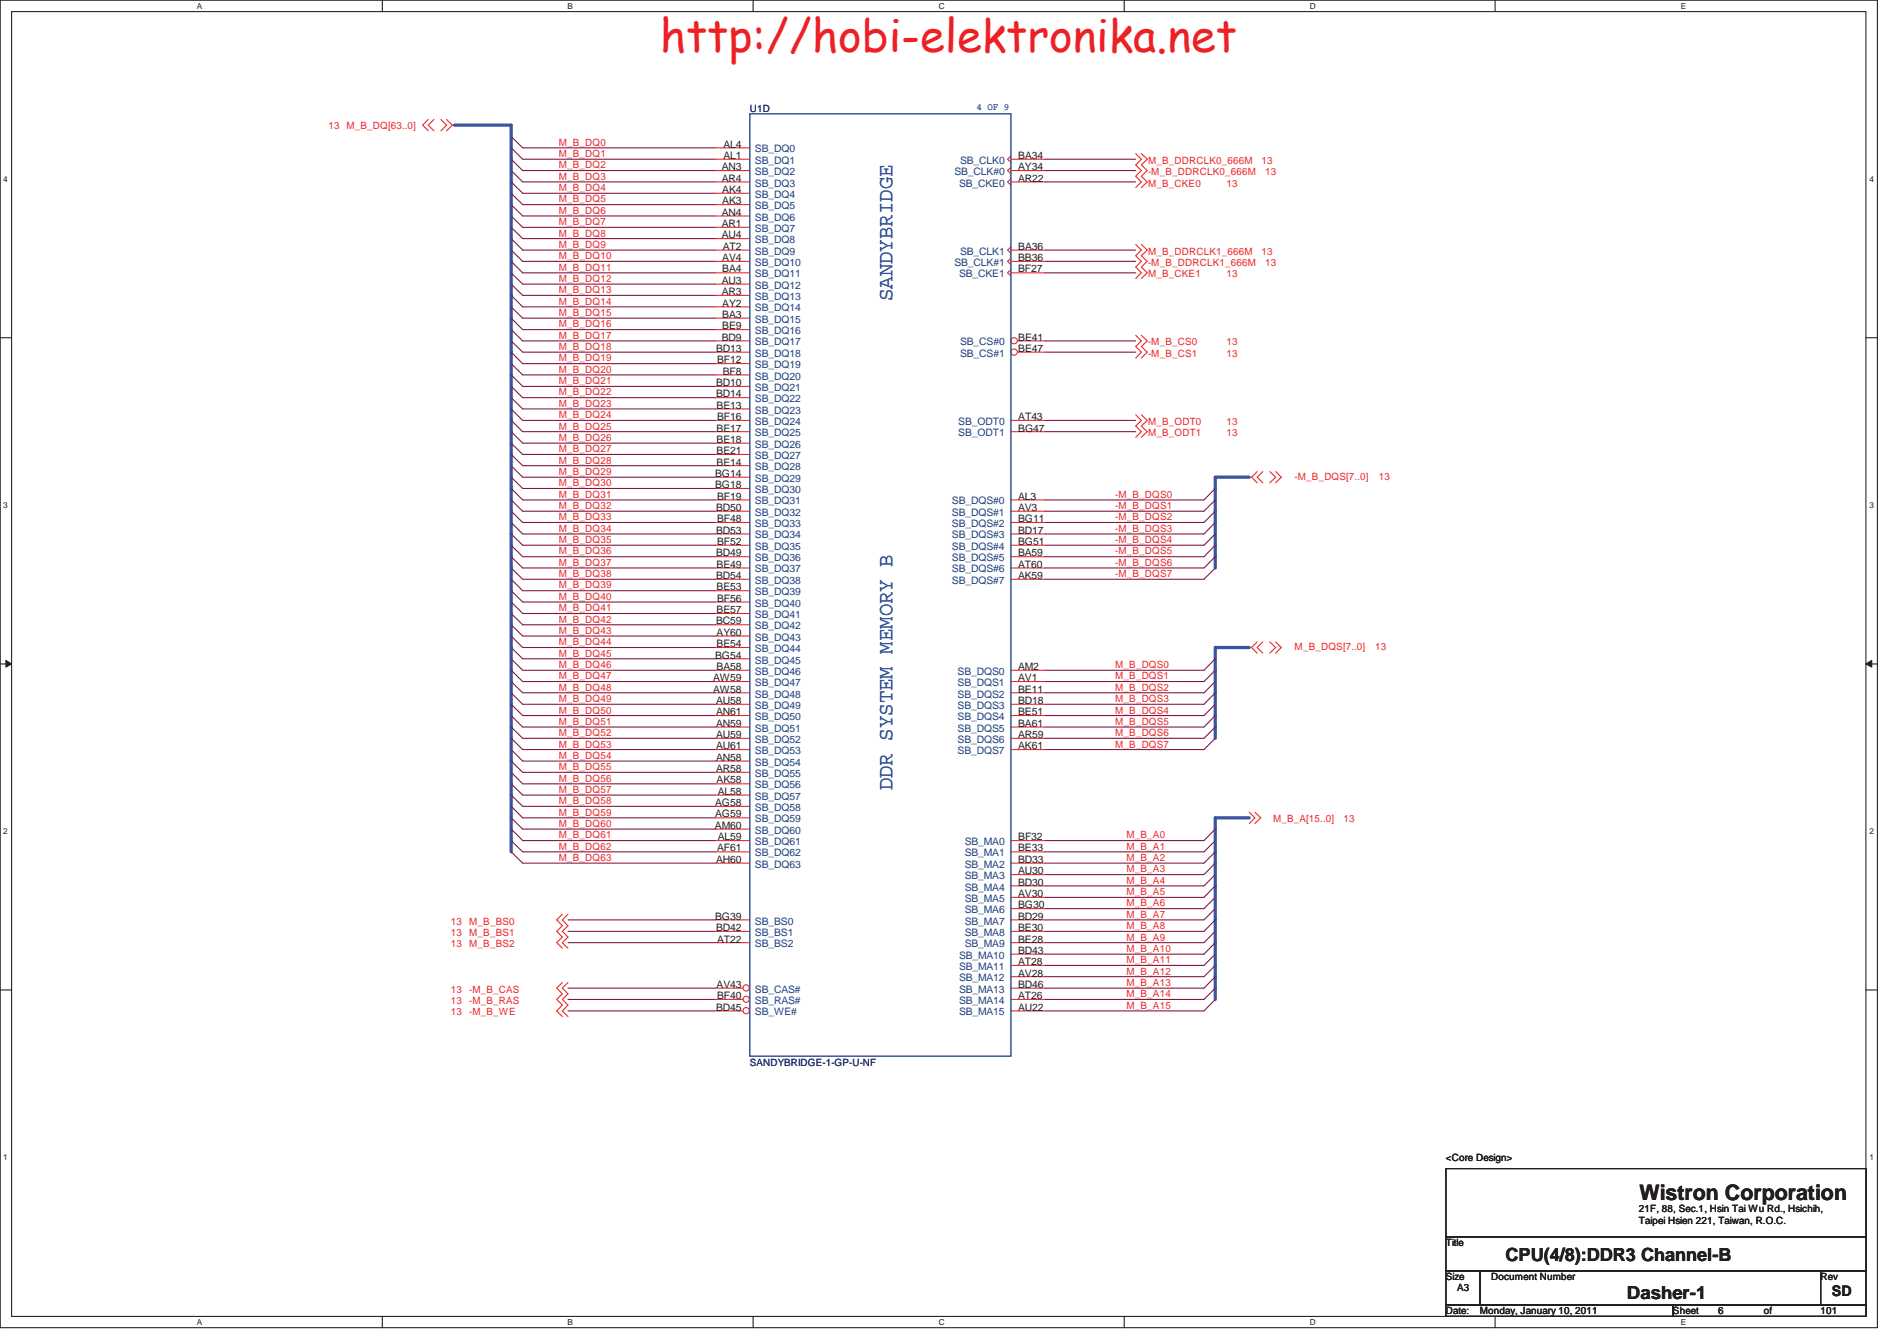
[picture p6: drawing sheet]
<svg xmlns="http://www.w3.org/2000/svg" width="297mm" height="210mm" viewBox="0 0 297 210" stroke-linecap="round" stroke-linejoin="round" font-family="sans-serif">
<path d="M0 0h294v207.9h-294zM1.8 1.8h290.4v204.3h-290.4z" fill="none" stroke="#231f20" stroke-width=".17"/>
<g fill="#fff">
<path d="M30.8 .2h.8v1.4h-.8z"/>
<path d="M30.8 206.3h.8v1.4h-.8z"/>
</g>
<path d="M59.9 0v1.8M59.9 206.1v1.8" fill="none" stroke="#231f20" stroke-width=".17"/>
<g fill="#fff">
<path d="M88.9 .2h.8v1.4h-.8z"/>
<path d="M88.9 206.3h.8v1.4h-.8z"/>
</g>
<path d="M117.9 0v1.8M117.9 206.1v1.8" fill="none" stroke="#231f20" stroke-width=".17"/>
<g fill="#fff">
<path d="M146.9 .2h.9v1.4h-.9z"/>
<path d="M146.9 206.3h.9v1.4h-.9z"/>
</g>
<path d="M176 0v1.8M176 206.1v1.8" fill="none" stroke="#231f20" stroke-width=".17"/>
<g fill="#fff">
<path d="M205 .2h.9v1.4h-.9z"/>
<path d="M205 206.3h.9v1.4h-.9z"/>
</g>
<path d="M234.1 0v1.8M234.1 206.1v1.8" fill="none" stroke="#231f20" stroke-width=".17"/>
<g fill="#fff">
<path d="M263.1 .2h.8v1.4h-.8z"/>
<path d="M263.1 206.3h.8v1.4h-.8z"/>
<path d="M.5 27.3h.7v1.4h-.7z"/>
<path d="M292.7 27.3h.6v1.4h-.6z"/>
<path d="M.5 78.4h.7v1.4h-.7z"/>
<path d="M292.7 78.4h.6v1.4h-.6z"/>
</g>
<path d="M0 52.9h1.8M292.2 52.9h1.8" fill="none" stroke="#231f20" stroke-width=".17"/>
<g fill="#fff">
<path d="M.5 129.5h.7v1.4h-.7z"/>
<path d="M292.7 129.5h.6v1.4h-.6z"/>
</g>
<path d="M0 104h1.8M292.2 104h1.8" fill="none" stroke="#231f20" stroke-width=".17"/>
<path d="M.9 103.4l.9 .6-.9 .5z" fill="#231f20"/>
<path d="M.9 103.4l.9 .6-.9 .5z" fill="none" stroke="#231f20" stroke-width=".16"/>
<path d="M292.2 104l.9-.6v1.1z" fill="#231f20"/>
<path d="M292.2 104l.9-.6v1.1z" fill="none" stroke="#231f20" stroke-width=".16"/>
<g fill="#fff">
<path d="M.5 180.6h.7v1.4h-.7z"/>
<path d="M292.7 180.6h.6v1.4h-.6z"/>
</g>
<path d="M0 155h1.8M292.2 155h1.8M226.4 183h65.8v10.7h-65.8zM226.4 193.7h65.8v5.3h-65.8zM226.4 199h5.3v5.3h-5.3zM231.7 199h53.4v5.3h-53.4zM285.1 199h7.1v5.3h-7.1zM226.4 204.3h35.6v1.8h-35.6zM262 204.3h30.2v1.8h-30.2z" fill="none" stroke="#231f20" stroke-width=".17"/>
<g fill="none" stroke="#7f1542" stroke-width=".17">
<path d="M80 23.2l1.8 1.7h30.2M80 24.9l1.8 1.8h30.2M80 26.7l1.8 1.8h30.2M80 37.4l1.8 1.8h30.2M80 39.2l1.8 1.7h30.2M80 21.4l1.8 1.8h30.2M80 28.5l1.8 1.8h30.2M80 30.3l1.8 1.7h30.2M80 32l1.8 1.8h30.2M80 33.8l1.8 1.8h30.2M80 35.6l1.8 1.8h30.2M163.6 24.9h14.2"/>
<path d="M163.6 26.7h14.2M163.6 28.5h14.2M163.6 39.2h14.2M80 51.6l1.8 1.8h30.2M80 53.4l1.8 1.7h30.2M80 40.9l1.8 1.8h30.2M80 42.7l1.8 1.8h30.2M80 44.5l1.8 1.8h30.2M80 46.3l1.8 1.8h30.2M80 48.1l1.8 1.7h30.2M80 49.8l1.8 1.8h30.2M80 55.1l1.8 1.8h30.2"/>
<path d="M80 56.9l1.8 1.8h30.2M80 58.7l1.8 1.8h30.2M163.6 53.4h14.2M163.6 55.1h14.2M163.6 40.9h14.2M163.6 42.7h14.2M80 78.3l1.8 1.7h30.2M80 64l1.8 1.8h30.2M80 65.8l1.8 1.8h30.2M80 76.5l1.8 1.8h30.2M80 60.5l1.8 1.8h30.2M80 62.3l1.8 1.7h30.2"/>
<path d="M80 67.6l1.8 1.8h30.2M80 69.4l1.8 1.8h30.2M80 71.2l1.8 1.7h30.2M80 72.9l1.8 1.8h30.2M80 74.7l1.8 1.8h30.2M163.6 65.8h14.2M163.6 67.6h14.2M190.3 78.3l-1.8 1.7h-24.9M190.3 76.5l-1.8 1.8h-24.9M80 80l1.8 1.8h30.2M80 81.8l1.8 1.8h30.2M80 83.6l1.8 1.8h30.2"/>
<path d="M80 85.4l1.8 1.8h30.2M80 87.2l1.8 1.7h30.2M80 88.9l1.8 1.8h30.2M80 90.7l1.8 1.8h30.2M80 92.5l1.8 1.8h30.2M80 94.3l1.8 1.8h30.2M80 96.1l1.8 1.7h30.2M80 97.8l1.8 1.8h30.2M80 99.6l1.8 1.8h30.2M190.3 80l-1.8 1.8h-24.9M190.3 81.8l-1.8 1.8h-24.9M190.3 83.6l-1.8 1.8h-24.9"/>
<path d="M190.3 85.4l-1.8 1.8h-24.9M190.3 87.2l-1.8 1.7h-24.9M190.3 88.9l-1.8 1.8h-24.9M80 101.4l1.8 1.8h30.2M80 103.2l1.8 1.8h30.2M80 105l1.8 1.7h30.2M80 106.7l1.8 1.8h30.2M80 108.5l1.8 1.8h30.2M80 110.3l1.8 1.7h30.2M80 112l1.8 1.8h30.2M80 113.8l1.8 1.8h30.2M80 115.6l1.8 1.8h30.2"/>
<path d="M80 117.4l1.8 1.8h30.2M80 119.2l1.8 1.7h30.2M190.3 103.2l-1.8 1.8h-24.9M190.3 105l-1.8 1.7h-24.9M190.3 106.7l-1.8 1.8h-24.9M190.3 108.5l-1.8 1.8h-24.9M190.3 110.3l-1.8 1.7h-24.9M190.3 112l-1.8 1.8h-24.9M190.3 113.8l-1.8 1.8h-24.9M190.3 115.6l-1.8 1.8h-24.9M80 120.9l1.8 1.8h30.2M80 122.7l1.8 1.8h30.2"/>
<path d="M80 124.5l1.8 1.8h30.2M80 126.3l1.8 1.8h30.2M80 128.1l1.8 1.7h30.2M80 129.8l1.8 1.8h30.2M80 131.6l1.8 1.8h30.2M80 133.4l1.8 1.8h30.2M190.3 129.8l-1.8 1.8h-24.9M190.3 131.6l-1.8 1.8h-24.9M190.3 133.4l-1.8 1.8h-24.9M190.3 135.2l-1.8 1.8h-24.9M190.3 137l-1.8 1.7h-24.9M190.3 138.7l-1.8 1.8h-24.9"/>
<path d="M88.9 147.6h23.1M88.9 154.7h23.1M88.9 156.5h23.1M88.9 158.3h23.1M88.9 144h23.1M88.9 145.8h23.1M190.3 147.6l-1.8 1.8h-24.9M190.3 145.8l-1.8 1.8h-24.9M190.3 149.4l-1.8 1.8h-24.9M190.3 152.9l-1.8 1.8h-24.9M190.3 151.2l-1.8 1.7h-24.9M190.3 154.7l-1.8 1.8h-24.9"/>
<path d="M190.3 156.5l-1.8 1.8h-24.9M190.3 140.5l-1.8 1.8h-24.9M190.3 142.3l-1.8 1.7h-24.9M190.3 144l-1.8 1.8h-24.9"/>
</g>
<path d="M71.2 19.6h8.8v113.8M195.6 74.7h-5.3v14.2M195.6 101.4h-5.3v14.2M195.6 128.1h-5.3v28.4" fill="none" stroke="#3a53a4" stroke-width=".51"/>
<g fill="none" stroke="#ec2426" stroke-width=".17">
<path d="M67.1 18.7l-.9 .9 .9 .9M67.9 18.7l-.8 .9 .8 .9M69 18.7l.9 .9-.9 .9M69.9 18.7l.9 .9-.9 .9M112 24.9h5.4M112 39.2h5.4M112 26.7h5.4M112 28.5h5.4M112 23.2h5.4M112 30.3h5.4M112 32h5.4M112 33.8h5.4"/>
<path d="M112 35.6h5.4M112 37.4h5.4M158.3 24.4l-.5 .5 .5 .5M158.3 38.6l-.5 .6 .5 .5M158.3 26.2l-.5 .5 .5 .5M158.3 28l-.5 .5 .5 .5M158.3 24.9h5.3M158.3 39.2h5.3M158.3 26.7h5.3M158.3 28.5h5.3M177.8 24l.9 .9-.9 .9 .9 .9-.9 .9 .9 .9-.9 .9M177.8 38.3l.9 .9-.9 .8 .9 .9-.9 .9 .9 .9-.9 .9"/>
<path d="M178.7 24l.9 .9-.9 .9 .9 .9-.9 .9 .9 .9-.9 .9M178.7 38.3l.9 .9-.9 .8 .9 .9-.9 .9 .9 .9-.9 .9M112 40.9h5.4M112 42.7h5.4M112 44.5h5.4M112 46.3h5.4M112 48.1h5.4M112 49.8h5.4M112 51.6h5.4M112 53.4h5.4M112 55.1h5.4M112 56.9h5.4"/>
<path d="M112 58.7h5.4M158.3 40.4l-.5 .5 .5 .6M158.3 42.2l-.5 .5 .5 .5M158.3 40.9h5.3M158.3 42.7h5.3M177.8 52.5l.9 .9-.9 .9 .9 .8-.9 1M178.7 52.5l.9 .9-.9 .9 .9 .8-.9 1M112 65.8h5.4M112 67.6h5.4M112 78.3h5.4M112 60.5h5.4M112 62.3h5.4"/>
<path d="M112 64h5.4M112 69.4h5.4M112 71.2h5.4M112 72.9h5.4M112 74.7h5.4M112 76.5h5.4M158.3 65.8h5.3M158.3 67.6h5.3M158.3 78.3h5.3M177.8 64.9l.9 .9-.9 .9 .9 .9-.9 .9M178.7 64.9l.9 .9-.9 .9 .9 .9-.9 .9M196.8 73.8l-.8 .9 .8 .9"/>
<path d="M197.7 73.8l-.9 .9 .9 .9M198.8 73.8l.9 .9-.9 .9M199.7 73.8l.9 .9-.9 .9M112 85.4h5.4M112 87.2h5.4M112 88.9h5.4M112 90.7h5.4M112 80h5.4M112 81.8h5.4M112 83.6h5.4M112 92.5h5.4M112 94.3h5.4"/>
<path d="M112 96.1h5.4M112 97.8h5.4M112 99.6h5.4M158.3 85.4h5.3M158.3 87.2h5.3M158.3 88.9h5.3M158.3 90.7h5.3M158.3 80h5.3M158.3 81.8h5.3M158.3 83.6h5.3M112 112h5.4M112 113.8h5.4"/>
<path d="M112 115.6h5.4M112 117.4h5.4M112 105h5.4M112 106.7h5.4M112 108.5h5.4M112 110.3h5.4M112 101.4h5.4M112 103.2h5.4M112 119.2h5.4M158.3 112h5.3M158.3 113.8h5.3M158.3 115.6h5.3"/>
<path d="M158.3 117.4h5.3M158.3 105h5.3M158.3 106.7h5.3M158.3 108.5h5.3M158.3 110.3h5.3M196.8 100.5l-.8 .9 .8 .9M197.7 100.5l-.9 .9 .9 .9M198.8 100.5l.9 .9-.9 .9M199.7 100.5l.9 .9-.9 .9M112 131.6h5.4M112 133.4h5.4M112 135.2h5.4"/>
<path d="M112 120.9h5.4M112 122.7h5.4M112 124.5h5.4M112 126.3h5.4M112 128.1h5.4M112 129.8h5.4M158.3 131.6h5.3M158.3 133.4h5.3M158.3 135.2h5.3M158.3 137h5.3M158.3 138.7h5.3M195.6 127.2l.9 .9-.9 .8"/>
<path d="M196.5 127.2l.9 .9-.9 .8M88.1 143.2l-.9 .8 .9 1-.9 .8 .9 .9-.9 .9 .9 .9M88.1 153.8l-.9 .9 .9 .9-.9 .9 .9 .9-.9 .9 .9 .9M88.9 143.2l-.8 .8 .8 1-.8 .8 .8 .9-.8 .9 .8 .9M88.9 153.8l-.8 .9 .8 .9-.8 .9 .8 .9-.8 .9 .8 .9M158.3 140.5h5.3M158.3 142.3h5.3M158.3 144h5.3M158.3 145.8h5.3M158.3 147.6h5.3M158.3 149.4h5.3M158.3 151.2h5.3"/>
<path d="M158.3 152.9h5.3M158.3 154.7h5.3M158.3 156.5h5.3M158.3 158.3h5.3"/>
</g>
<circle cx="158.8" cy="53.4" r=".5" fill="#fff"/>
<g fill="none" stroke="#ec2426" stroke-width=".17">
<path d="M159.3 53.4h4.3"/>
<circle cx="158.8" cy="53.4" r=".5"/>
</g>
<circle cx="158.8" cy="55.1" r=".5" fill="#fff"/>
<g fill="none" stroke="#ec2426" stroke-width=".17">
<path d="M159.3 55.1h4.3"/>
<circle cx="158.8" cy="55.1" r=".5"/>
</g>
<circle cx="116.8" cy="154.7" r=".49" fill="#fff"/>
<g fill="none" stroke="#ec2426" stroke-width=".17">
<path d="M112 154.7h4.3"/>
<circle cx="116.8" cy="154.7" r=".49"/>
</g>
<circle cx="116.8" cy="156.5" r=".48" fill="#fff"/>
<g fill="none" stroke="#ec2426" stroke-width=".17">
<path d="M112 156.5h4.3"/>
<circle cx="116.8" cy="156.5" r=".48"/>
</g>
<circle cx="116.8" cy="158.3" r=".49" fill="#fff"/>
<g fill="none" stroke="#ec2426" stroke-width=".17">
<path d="M112 144h5.4M112 145.8h5.4M112 147.6h5.4M112 158.3h4.3"/>
<circle cx="116.8" cy="158.3" r=".49"/>
</g>
<path d="M117.4 17.8h40.9v147.6h-40.9z" fill="none" stroke="#3a53a4" stroke-width=".17"/>
<text font-size="7.1" fill="#ed2024" x="103.3" y="8.1">http://hobi-elektronika.net</text>
<g font-size="3.3" fill="#3a53a4">
<text x="139.8" y="47.2" transform="rotate(-90 139.8 47.2)">SANDYBRIDGE</text>
<text x="139.8" y="123.8" transform="rotate(-90 139.8 123.8)">DDR SYSTEM MEMORY B</text>
</g>
<text font-size="3.3" fill="#231f20" x="256.7" y="187.9">Wistron Corporation</text>
<g font-size="2.8" fill="#231f20">
<text x="235.8" y="197.5">CPU(4/8):DDR3 Channel-B</text>
<text x="254.8" y="203.4">Dasher-1</text>
</g>
<text font-size="2.3" fill="#231f20" x="286.8" y="202.9">SD</text>
<g font-size="1.6" fill="#2d2d72">
<text x="117.4" y="17.5">U1D</text>
<text x="117.4" y="166.8">SANDYBRIDGE-1-GP-U-NF</text>
</g>
<text font-size="1.6" fill="#3a53a4" x="152.9" y="17.3">4 OF 9</text>
<g font-size="1.6" fill="#ec2426">
<text x="51.4" y="20.1">13 M_B_DQ[63..0]</text>
<text x="87.5" y="22.8">M_B_DQ0</text>
<text x="87.5" y="24.6">M_B_DQ1</text>
<text x="87.5" y="26.4">M_B_DQ2</text>
<text x="87.5" y="28.1">M_B_DQ3</text>
<text x="87.5" y="29.9">M_B_DQ4</text>
<text x="179.8" y="29.2">M_B_CKE0</text>
<text x="179.8" y="25.7">M_B_DDRCLK0_666M</text>
<text x="179.8" y="27.4">-M_B_DDRCLK0_666M</text>
<text x="192" y="29.2">13</text>
<text x="197.5" y="25.7">13</text>
<text x="198.1" y="27.4">13</text>
<text x="87.5" y="31.7">M_B_DQ5</text>
<text x="87.5" y="33.5">M_B_DQ6</text>
<text x="87.5" y="35.3">M_B_DQ7</text>
<text x="87.5" y="37">M_B_DQ8</text>
<text x="87.5" y="38.8">M_B_DQ9</text>
<text x="87.5" y="40.6">M_B_DQ10</text>
<text x="179.8" y="39.9">M_B_DDRCLK1_666M</text>
<text x="179.8" y="41.7">-M_B_DDRCLK1_666M</text>
<text x="197.5" y="39.9">13</text>
<text x="198.1" y="41.7">13</text>
<text x="87.5" y="42.4">M_B_DQ11</text>
<text x="87.5" y="44.1">M_B_DQ12</text>
<text x="87.5" y="45.9">M_B_DQ13</text>
<text x="87.5" y="47.7">M_B_DQ14</text>
<text x="179.8" y="43.4">M_B_CKE1</text>
<text x="192" y="43.4">13</text>
<text x="87.5" y="49.5">M_B_DQ15</text>
<text x="87.5" y="51.3">M_B_DQ16</text>
<text x="87.5" y="53">M_B_DQ17</text>
<text x="87.5" y="54.8">M_B_DQ18</text>
<text x="87.5" y="56.6">M_B_DQ19</text>
<text x="87.5" y="58.4">M_B_DQ20</text>
<text x="179.8" y="54.1">-M_B_CS0</text>
<text x="179.8" y="55.9">-M_B_CS1</text>
<text x="192" y="54.1">13</text>
<text x="192" y="55.9">13</text>
<text x="87.5" y="60.2">M_B_DQ21</text>
<text x="87.5" y="61.9">M_B_DQ22</text>
<text x="87.5" y="63.7">M_B_DQ23</text>
<text x="87.5" y="65.5">M_B_DQ24</text>
<text x="87.5" y="67.3">M_B_DQ25</text>
<text x="87.5" y="69">M_B_DQ26</text>
<text x="87.5" y="70.8">M_B_DQ27</text>
<text x="179.8" y="66.5">M_B_ODT0</text>
<text x="179.8" y="68.3">M_B_ODT1</text>
<text x="192" y="66.5">13</text>
<text x="192" y="68.3">13</text>
<text x="87.5" y="72.6">M_B_DQ28</text>
<text x="87.5" y="74.4">M_B_DQ29</text>
<text x="87.5" y="76.2">M_B_DQ30</text>
<text x="87.5" y="77.9">M_B_DQ31</text>
<text x="174.6" y="77.9">-M_B_DQS0</text>
<text x="202.7" y="75.1">-M_B_DQS[7..0]</text>
<text x="215.9" y="75.1">13</text>
<text x="87.5" y="79.7">M_B_DQ32</text>
<text x="87.5" y="81.5">M_B_DQ33</text>
<text x="87.5" y="83.3">M_B_DQ34</text>
<text x="174.6" y="79.7">-M_B_DQS1</text>
<text x="174.6" y="81.5">-M_B_DQS2</text>
<text x="174.6" y="83.3">-M_B_DQS3</text>
<text x="87.5" y="85.1">M_B_DQ35</text>
<text x="87.5" y="86.8">M_B_DQ36</text>
<text x="87.5" y="88.6">M_B_DQ37</text>
<text x="174.6" y="85.1">-M_B_DQS4</text>
<text x="174.6" y="86.8">-M_B_DQS5</text>
<text x="174.6" y="88.6">-M_B_DQS6</text>
<text x="87.5" y="90.4">M_B_DQ38</text>
<text x="87.5" y="92.1">M_B_DQ39</text>
<text x="87.5" y="93.9">M_B_DQ40</text>
<text x="87.5" y="95.7">M_B_DQ41</text>
<text x="174.6" y="90.4">-M_B_DQS7</text>
<text x="87.5" y="97.5">M_B_DQ42</text>
<text x="87.5" y="99.3">M_B_DQ43</text>
<text x="87.5" y="101">M_B_DQ44</text>
<text x="202.7" y="101.8">M_B_DQS[7..0]</text>
<text x="215.3" y="101.8">13</text>
<text x="87.5" y="102.8">M_B_DQ45</text>
<text x="87.5" y="104.6">M_B_DQ46</text>
<text x="87.5" y="106.4">M_B_DQ47</text>
<text x="174.6" y="104.6">M_B_DQS0</text>
<text x="174.6" y="106.4">M_B_DQS1</text>
<text x="87.5" y="108.2">M_B_DQ48</text>
<text x="87.5" y="109.9">M_B_DQ49</text>
<text x="87.5" y="111.7">M_B_DQ50</text>
<text x="87.5" y="113.5">M_B_DQ51</text>
<text x="174.6" y="108.2">M_B_DQS2</text>
<text x="174.6" y="109.9">M_B_DQS3</text>
<text x="174.6" y="111.7">M_B_DQS4</text>
<text x="174.6" y="113.5">M_B_DQS5</text>
<text x="87.5" y="115.3">M_B_DQ52</text>
<text x="87.5" y="117.1">M_B_DQ53</text>
<text x="87.5" y="118.8">M_B_DQ54</text>
<text x="174.6" y="115.3">M_B_DQS6</text>
<text x="174.6" y="117.1">M_B_DQS7</text>
<text x="87.5" y="120.6">M_B_DQ55</text>
<text x="87.5" y="122.4">M_B_DQ56</text>
<text x="87.5" y="124.1">M_B_DQ57</text>
<text x="87.5" y="125.9">M_B_DQ58</text>
<text x="87.5" y="127.7">M_B_DQ59</text>
<text x="87.5" y="129.5">M_B_DQ60</text>
<text x="87.5" y="131.3">M_B_DQ61</text>
<text x="176.4" y="131.3">M_B_A0</text>
<text x="199.3" y="128.8">M_B_A[15..0]</text>
<text x="210.4" y="128.8">13</text>
<text x="87.5" y="133">M_B_DQ62</text>
<text x="87.5" y="134.8">M_B_DQ63</text>
<text x="176.4" y="133">M_B_A1</text>
<text x="176.4" y="134.8">M_B_A2</text>
<text x="176.4" y="136.6">M_B_A3</text>
<text x="176.4" y="138.4">M_B_A4</text>
<text x="176.4" y="140.2">M_B_A5</text>
<text x="176.4" y="141.9">M_B_A6</text>
<text x="176.4" y="143.7">M_B_A7</text>
<text x="70.6" y="144.8">13</text>
<text x="70.6" y="146.5">13</text>
<text x="70.6" y="148.3">13</text>
<text x="73.5" y="144.8">M_B_BS0</text>
<text x="73.5" y="146.5">M_B_BS1</text>
<text x="73.5" y="148.3">M_B_BS2</text>
<text x="176.4" y="149.1">M_B_A10</text>
<text x="176.4" y="145.5">M_B_A8</text>
<text x="176.4" y="147.3">M_B_A9</text>
<text x="70.6" y="155.4">13</text>
<text x="73.5" y="155.4">-M_B_CAS</text>
<text x="176.4" y="150.8">M_B_A11</text>
<text x="176.4" y="152.6">M_B_A12</text>
<text x="176.4" y="154.4">M_B_A13</text>
<text x="70.6" y="157.2">13</text>
<text x="70.6" y="159">13</text>
<text x="73.5" y="157.2">-M_B_RAS</text>
<text x="73.5" y="159">-M_B_WE</text>
<text x="176.4" y="156.2">M_B_A14</text>
<text x="176.4" y="157.9">M_B_A15</text>
</g>
<g font-size="1.6" fill="#231f20">
<text x="113.3" y="23.1">AL4</text>
<text x="113" y="26.7">AN3</text>
<text x="113" y="28.4">AR4</text>
<text x="113.3" y="24.9">AL1</text>
<text x="159.4" y="28.4">AR22</text>
<text x="159.4" y="26.7">AY34</text>
<text x="159.4" y="24.9">BA34</text>
<text x="113" y="33.8">AN4</text>
<text x="113" y="35.5">AR1</text>
<text x="113.1" y="30.2">AK4</text>
<text x="113.1" y="32">AK3</text>
<text x="113" y="37.3">AU4</text>
<text x="113.1" y="40.9">AV4</text>
<text x="113.2" y="39.1">AT2</text>
<text x="159.4" y="40.9">BB36</text>
<text x="159.4" y="39.1">BA36</text>
<text x="113" y="44.4">AU3</text>
<text x="113" y="46.2">AR3</text>
<text x="113.1" y="42.7">BA4</text>
<text x="113.1" y="48">AY2</text>
<text x="159.4" y="42.7">BF27</text>
<text x="113" y="53.3">BD9</text>
<text x="113.1" y="49.8">BA3</text>
<text x="113.1" y="51.6">BE9</text>
<text x="159.4" y="53.3">BE41</text>
<text x="112.1" y="55.1">BD13</text>
<text x="112.3" y="56.9">BF12</text>
<text x="113.2" y="58.7">BF8</text>
<text x="159.4" y="55.1">BE47</text>
<text x="112.1" y="60.4">BD10</text>
<text x="112.1" y="62.2">BD14</text>
<text x="112.2" y="64">BE13</text>
<text x="112.3" y="65.8">BF16</text>
<text x="159.5" y="65.8">AT43</text>
<text x="112.2" y="67.6">BE17</text>
<text x="112.2" y="69.3">BE18</text>
<text x="112.2" y="71.1">BE21</text>
<text x="159.5" y="67.6">BG47</text>
<text x="112" y="74.7">BG14</text>
<text x="112" y="76.5">BG18</text>
<text x="112.2" y="72.9">BE14</text>
<text x="112.1" y="80">BD50</text>
<text x="112.1" y="83.6">BD53</text>
<text x="112.3" y="78.2">BF19</text>
<text x="112.3" y="81.8">BF48</text>
<text x="159.4" y="78.2">AL3</text>
<text x="159.4" y="80">AV3</text>
<text x="159.4" y="81.8">BG11</text>
<text x="159.4" y="83.6">BD17</text>
<text x="112.1" y="87.1">BD49</text>
<text x="112.2" y="88.9">BE49</text>
<text x="112.3" y="85.4">BF52</text>
<text x="159.4" y="85.4">BG51</text>
<text x="159.4" y="87.1">BA59</text>
<text x="159.4" y="88.9">AT60</text>
<text x="112.1" y="90.7">BD54</text>
<text x="112.2" y="92.4">BE53</text>
<text x="112.3" y="94.2">BF56</text>
<text x="159.4" y="90.7">AK59</text>
<text x="112.1" y="97.8">BC59</text>
<text x="112.2" y="96">BE57</text>
<text x="112.2" y="99.6">AY60</text>
<text x="112.2" y="101.3">BE54</text>
<text x="111.7" y="106.7">AW59</text>
<text x="112" y="103.1">BG54</text>
<text x="112.2" y="104.9">BA58</text>
<text x="159.4" y="104.9">AM2</text>
<text x="159.4" y="106.7">AV1</text>
<text x="111.7" y="108.5">AW58</text>
<text x="112.1" y="110.2">AU58</text>
<text x="112.1" y="112">AN61</text>
<text x="112.1" y="113.8">AN59</text>
<text x="159.4" y="112">BE51</text>
<text x="159.4" y="113.8">BA61</text>
<text x="159.4" y="108.5">BE11</text>
<text x="159.4" y="110.2">BD18</text>
<text x="112.1" y="115.6">AU59</text>
<text x="112.1" y="117.4">AU61</text>
<text x="112.1" y="119.1">AN58</text>
<text x="159.4" y="115.6">AR59</text>
<text x="159.4" y="117.4">AK61</text>
<text x="112.1" y="120.9">AR58</text>
<text x="112.2" y="122.7">AK58</text>
<text x="112.4" y="124.4">AL58</text>
<text x="112" y="129.8">AM60</text>
<text x="112" y="126.2">AG58</text>
<text x="112" y="128">AG59</text>
<text x="112.4" y="131.6">AL59</text>
<text x="159.4" y="131.6">BF32</text>
<text x="112.1" y="135.1">AH60</text>
<text x="112.3" y="133.3">AF61</text>
<text x="159.4" y="133.3">BE33</text>
<text x="159.4" y="135.1">BD33</text>
<text x="159.4" y="136.9">AU30</text>
<text x="159.4" y="138.7">BD30</text>
<text x="159.4" y="140.5">AV30</text>
<text x="159.4" y="142.2">BG30</text>
<text x="112" y="144">BG39</text>
<text x="112.1" y="145.8">BD42</text>
<text x="112.3" y="147.6">AT22</text>
<text x="159.4" y="149.3">BD43</text>
<text x="159.4" y="144">BD29</text>
<text x="159.4" y="145.8">BE30</text>
<text x="159.4" y="147.6">BE28</text>
<text x="112.2" y="154.7">AV43</text>
<text x="159.4" y="151.1">AT28</text>
<text x="159.4" y="152.9">AV28</text>
<text x="159.4" y="154.7">BD46</text>
<text x="112.1" y="158.2">BD45</text>
<text x="112.3" y="156.5">BF40</text>
<text x="159.4" y="156.5">AT26</text>
<text x="159.4" y="158.2">AU22</text>
<text x="226.4" y="181.8">&lt;Core Design&gt;</text>
<text x="256.6" y="189.8">21F, 88, Sec.1, Hsin Tai Wu Rd., Hsichih,</text>
<text x="256.6" y="191.6">Taipei Hsien 221, Taiwan, R.O.C.</text>
<text x="226.4" y="195.1">Title</text>
<text x="226.4" y="200.5">Size</text>
<text x="228.2" y="202.2">A3</text>
<text x="233.5" y="200.5">Document Number</text>
<text x="285.1" y="200.5">Rev</text>
<text x="226.4" y="205.8">Date:</text>
<text x="231.7" y="205.8">Monday, January 10, 2011</text>
<text x="262" y="205.8">Sheet</text>
<text x="269" y="205.8">6</text>
<text x="276.2" y="205.8">of</text>
<text x="285" y="205.8">101</text>
</g>
<g font-size="1.6" fill="#1d437e">
<text x="118.2" y="23.9">SB_DQ0</text>
<text x="118.2" y="25.7">SB_DQ1</text>
<text x="118.2" y="27.4">SB_DQ2</text>
<text x="118.2" y="29.2">SB_DQ3</text>
<text x="149.4" y="27.4">SB_CLK#0</text>
<text x="150.2" y="29.2">SB_CKE0</text>
<text x="150.3" y="25.7">SB_CLK0</text>
<text x="118.2" y="31">SB_DQ4</text>
<text x="118.2" y="32.8">SB_DQ5</text>
<text x="118.2" y="34.5">SB_DQ6</text>
<text x="118.2" y="36.3">SB_DQ7</text>
<text x="118.2" y="38.1">SB_DQ8</text>
<text x="118.2" y="39.9">SB_DQ9</text>
<text x="118.2" y="41.7">SB_DQ10</text>
<text x="149.4" y="41.7">SB_CLK#1</text>
<text x="150.3" y="39.9">SB_CLK1</text>
<text x="118.2" y="43.4">SB_DQ11</text>
<text x="118.2" y="45.2">SB_DQ12</text>
<text x="118.2" y="47">SB_DQ13</text>
<text x="150.2" y="43.4">SB_CKE1</text>
<text x="118.2" y="48.8">SB_DQ14</text>
<text x="118.2" y="50.6">SB_DQ15</text>
<text x="118.2" y="52.3">SB_DQ16</text>
<text x="118.2" y="54.1">SB_DQ17</text>
<text x="118.2" y="55.9">SB_DQ18</text>
<text x="118.2" y="57.6">SB_DQ19</text>
<text x="118.2" y="59.4">SB_DQ20</text>
<text x="150.3" y="54.1">SB_CS#0</text>
<text x="150.3" y="55.9">SB_CS#1</text>
<text x="118.2" y="61.2">SB_DQ21</text>
<text x="118.2" y="63">SB_DQ22</text>
<text x="118.2" y="64.8">SB_DQ23</text>
<text x="118.2" y="66.5">SB_DQ24</text>
<text x="118.2" y="68.3">SB_DQ25</text>
<text x="118.2" y="70.1">SB_DQ26</text>
<text x="118.2" y="71.9">SB_DQ27</text>
<text x="150.1" y="66.5">SB_ODT0</text>
<text x="150.1" y="68.3">SB_ODT1</text>
<text x="118.2" y="73.7">SB_DQ28</text>
<text x="118.2" y="75.4">SB_DQ29</text>
<text x="118.2" y="77.2">SB_DQ30</text>
<text x="118.2" y="79">SB_DQ31</text>
<text x="118.2" y="80.8">SB_DQ32</text>
<text x="118.2" y="82.6">SB_DQ33</text>
<text x="149.1" y="79">SB_DQS#0</text>
<text x="149.1" y="80.8">SB_DQS#1</text>
<text x="149.1" y="82.6">SB_DQS#2</text>
<text x="118.2" y="84.3">SB_DQ34</text>
<text x="118.2" y="86.1">SB_DQ35</text>
<text x="118.2" y="87.9">SB_DQ36</text>
<text x="118.2" y="89.6">SB_DQ37</text>
<text x="149.1" y="86.1">SB_DQS#4</text>
<text x="149.1" y="87.9">SB_DQS#5</text>
<text x="149.1" y="89.6">SB_DQS#6</text>
<text x="149.1" y="84.3">SB_DQS#3</text>
<text x="118.2" y="91.4">SB_DQ38</text>
<text x="118.2" y="93.2">SB_DQ39</text>
<text x="118.2" y="95">SB_DQ40</text>
<text x="149.1" y="91.4">SB_DQS#7</text>
<text x="118.2" y="96.8">SB_DQ41</text>
<text x="118.2" y="98.5">SB_DQ42</text>
<text x="118.2" y="100.3">SB_DQ43</text>
<text x="118.2" y="102.1">SB_DQ44</text>
<text x="118.2" y="103.9">SB_DQ45</text>
<text x="118.2" y="105.7">SB_DQ46</text>
<text x="118.2" y="107.4">SB_DQ47</text>
<text x="149.9" y="105.7">SB_DQS0</text>
<text x="149.9" y="107.4">SB_DQS1</text>
<text x="118.2" y="109.2">SB_DQ48</text>
<text x="118.2" y="111">SB_DQ49</text>
<text x="118.2" y="112.8">SB_DQ50</text>
<text x="149.9" y="112.8">SB_DQS4</text>
<text x="149.9" y="109.2">SB_DQS2</text>
<text x="149.9" y="111">SB_DQS3</text>
<text x="118.2" y="114.6">SB_DQ51</text>
<text x="118.2" y="116.3">SB_DQ52</text>
<text x="118.2" y="118.1">SB_DQ53</text>
<text x="118.2" y="119.9">SB_DQ54</text>
<text x="149.9" y="114.6">SB_DQS5</text>
<text x="149.9" y="116.3">SB_DQS6</text>
<text x="149.9" y="118.1">SB_DQS7</text>
<text x="118.2" y="121.7">SB_DQ55</text>
<text x="118.2" y="123.4">SB_DQ56</text>
<text x="118.2" y="125.2">SB_DQ57</text>
<text x="118.2" y="127">SB_DQ58</text>
<text x="118.2" y="128.8">SB_DQ59</text>
<text x="118.2" y="130.6">SB_DQ60</text>
<text x="118.2" y="132.3">SB_DQ61</text>
<text x="118.2" y="134.1">SB_DQ62</text>
<text x="118.2" y="135.9">SB_DQ63</text>
<text x="151.1" y="132.3">SB_MA0</text>
<text x="151.1" y="134.1">SB_MA1</text>
<text x="151.1" y="135.9">SB_MA2</text>
<text x="151.1" y="137.7">SB_MA3</text>
<text x="151.1" y="139.5">SB_MA4</text>
<text x="151.1" y="141.2">SB_MA5</text>
<text x="151.1" y="143">SB_MA6</text>
<text x="118.2" y="144.8">SB_BS0</text>
<text x="118.2" y="146.5">SB_BS1</text>
<text x="118.2" y="148.3">SB_BS2</text>
<text x="151.1" y="144.8">SB_MA7</text>
<text x="151.1" y="146.5">SB_MA8</text>
<text x="151.1" y="148.3">SB_MA9</text>
<text x="118.2" y="155.4">SB_CAS#</text>
<text x="150.2" y="150.1">SB_MA10</text>
<text x="150.2" y="151.9">SB_MA11</text>
<text x="150.2" y="153.7">SB_MA12</text>
<text x="150.2" y="155.4">SB_MA13</text>
<text x="118.2" y="157.2">SB_RAS#</text>
<text x="118.2" y="159">SB_WE#</text>
<text x="150.2" y="157.2">SB_MA14</text>
<text x="150.2" y="159">SB_MA15</text>
</g>
<g font-size="1.3" fill="#231f20">
<text x="30.8" y="1.4">A</text>
<text x="88.9" y="1.4">B</text>
<text x="147" y="1.4">C</text>
<text x="205.1" y="1.4">D</text>
<text x="263.2" y="1.4">E</text>
<text x=".5" y="28.5">4</text>
<text x="292.7" y="28.5">4</text>
<text x=".5" y="79.6">3</text>
<text x="292.7" y="79.6">3</text>
<text x=".5" y="130.6">2</text>
<text x="292.7" y="130.6">2</text>
<text x=".5" y="181.7">1</text>
<text x="292.7" y="181.7">1</text>
<text x="30.8" y="207.4">A</text>
<text x="88.9" y="207.4">B</text>
<text x="147" y="207.4">C</text>
<text x="205.1" y="207.4">D</text>
<text x="263.2" y="207.4">E</text>
</g>
</svg>
